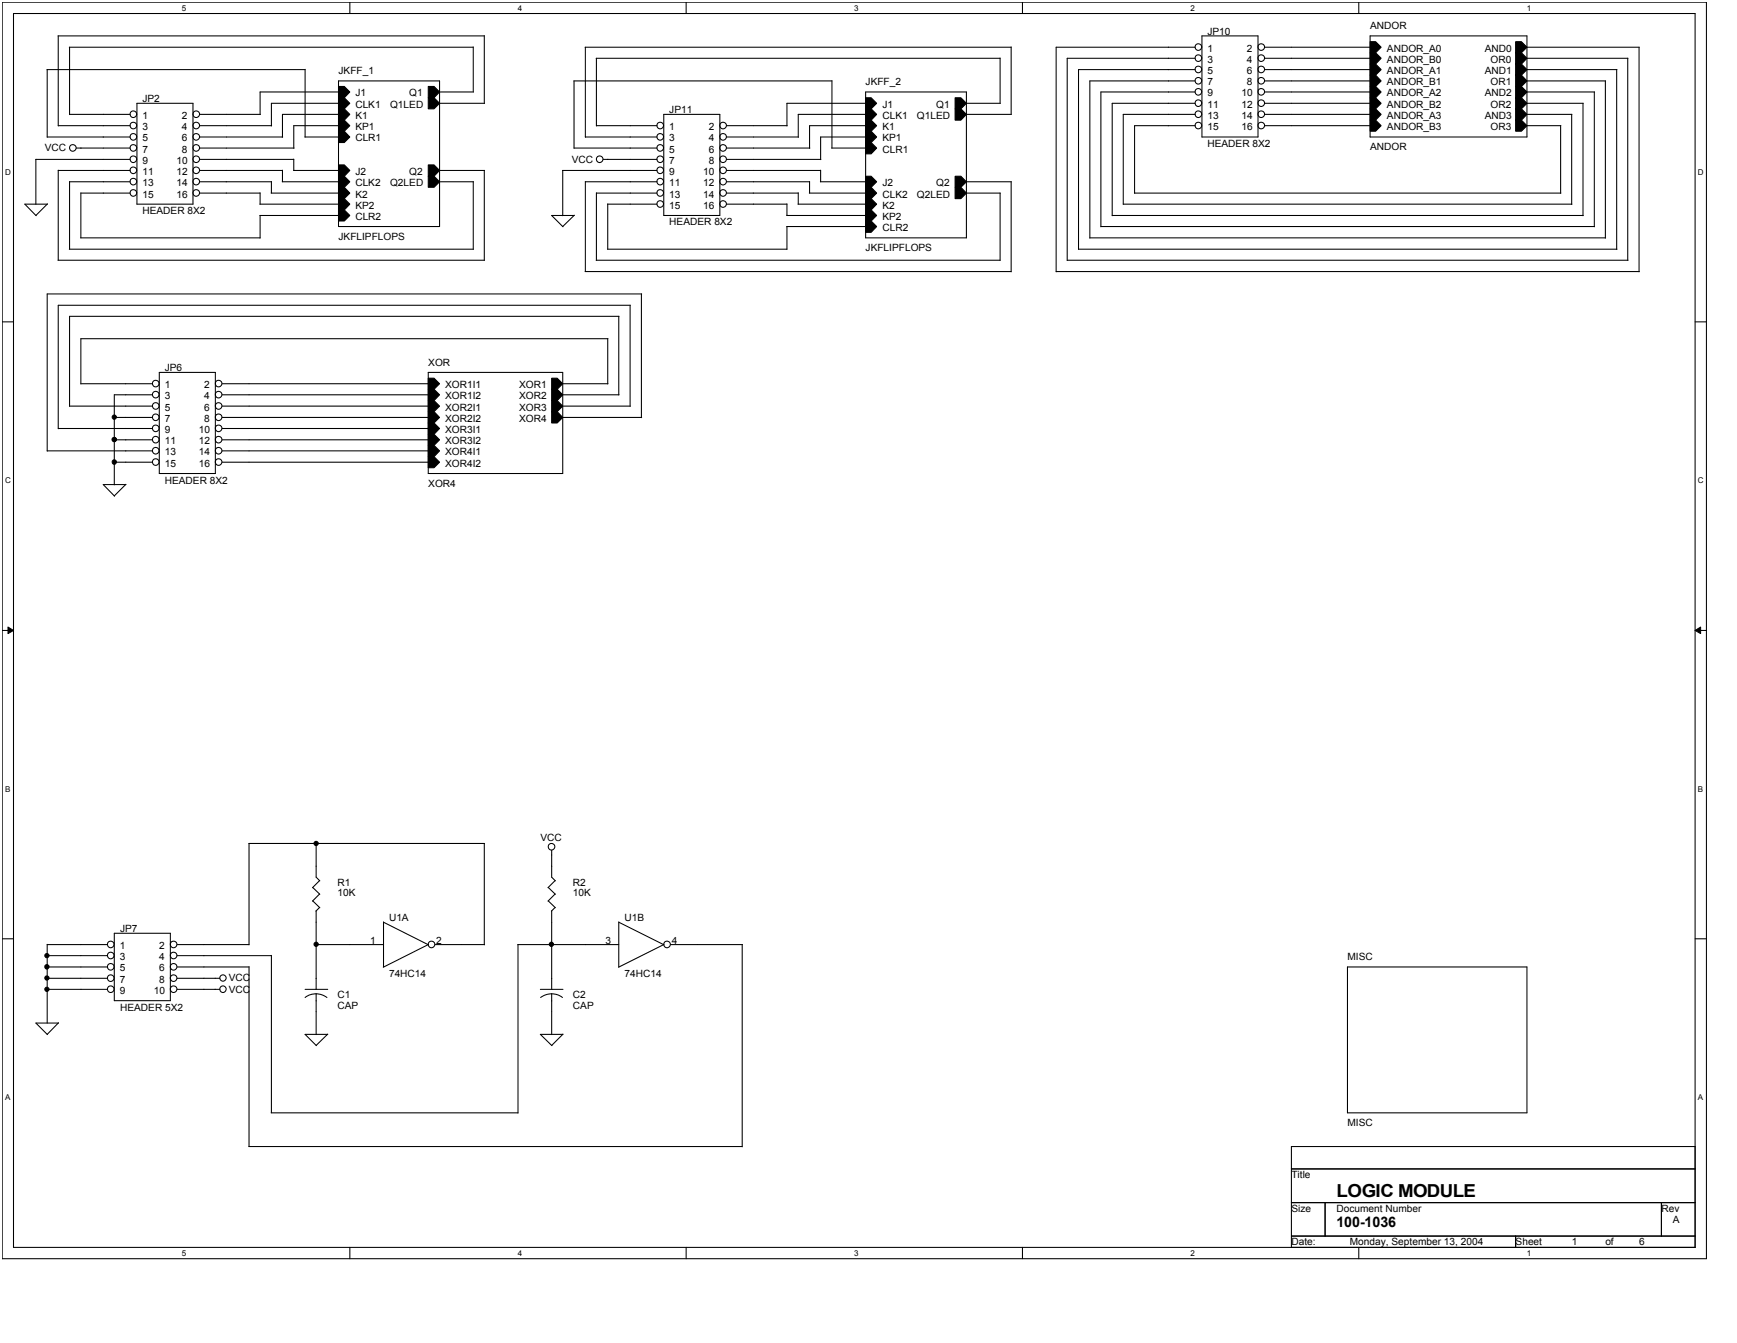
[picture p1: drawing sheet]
<svg xmlns="http://www.w3.org/2000/svg" width="279mm" height="216mm" viewBox="0 0 279 216" stroke-linecap="round" stroke-linejoin="round" font-family="sans-serif">
<path d="M.4 .4h274.1v202h-274.1zM2.2 2.2h270.5v198.3h-270.5z" fill="none" stroke="#000" stroke-width=".17"/>
<g fill="#fff">
<path d="M29.2 .6h.7v1.4h-.7z"/>
<path d="M29.2 200.7h.7v1.4h-.7z"/>
</g>
<path d="M56.3 .4v1.8M56.3 200.5v1.9" fill="none" stroke="#000" stroke-width=".17"/>
<g fill="#fff">
<path d="M83.3 .6h.7v1.4h-.7z"/>
<path d="M83.3 200.7h.7v1.4h-.7z"/>
</g>
<path d="M110.4 .4v1.8M110.4 200.5v1.9" fill="none" stroke="#000" stroke-width=".17"/>
<g fill="#fff">
<path d="M137.4 .6h.7v1.4h-.7z"/>
<path d="M137.4 200.7h.7v1.4h-.7z"/>
</g>
<path d="M164.5 .4v1.8M164.5 200.5v1.9" fill="none" stroke="#000" stroke-width=".17"/>
<g fill="#fff">
<path d="M191.5 .6h.7v1.4h-.7z"/>
<path d="M191.5 200.7h.7v1.4h-.7z"/>
</g>
<path d="M218.6 .4v1.8M218.6 200.5v1.9" fill="none" stroke="#000" stroke-width=".17"/>
<g fill="#fff">
<path d="M245.6 .6h.7v1.4h-.7z"/>
<path d="M245.6 200.7h.7v1.4h-.7z"/>
<path d="M.8 26.9h.9v1.4h-.9z"/>
<path d="M273.1 26.9h.9v1.4h-.9z"/>
<path d="M.8 76.5h.9v1.4h-.9z"/>
<path d="M273.1 76.5h.9v1.4h-.9z"/>
</g>
<path d="M.4 51.7h1.8M272.7 51.7h1.8" fill="none" stroke="#000" stroke-width=".17"/>
<g fill="#fff">
<path d="M.8 126.1h.8v1.4h-.8z"/>
<path d="M273.1 126.1h.8v1.4h-.8z"/>
</g>
<path d="M.4 101.4h1.8M272.7 101.4h1.8" fill="none" stroke="#000" stroke-width=".17"/>
<path d="M1.3 100.8l.9 .6-.9 .5zM272.7 101.4l.8-.6v1.1z" fill="#000"/>
<path d="M1.3 100.8l.9 .6-.9 .5zM272.7 101.4l.8-.6v1.1z" fill="none" stroke="#000" stroke-width=".16"/>
<g fill="#fff">
<path d="M.8 175.7h.8v1.4h-.8z"/>
<path d="M273.1 175.7h.8v1.4h-.8z"/>
</g>
<g fill="none" stroke="#000" stroke-width=".17">
<path d="M7.5 11.2h41.6M7.6 11.2v10.9M9.3 5.8h68.6M9.4 5.8v14.4M11.1 7.6h65M11.2 18.4h9.7M11.2 7.6v10.8M22 16.6h9v16.2h-9zM32.1 18.4h9.8M49.1 11.1v10.9M54.5 13.9h.9l.9 .9-.9 .9h-.9zM54.5 15.7h.9l.9 .9-.9 .9h-.9z"/>
<path d="M54.5 17.5h.9l.9 .9-.9 .9h-.9zM54.5 19.3h.9l.9 .9-.9 .9h-.9zM54.5 13h16.2v23.4h-16.2zM54.5 14.8h-12.7v3.6M54.5 16.6h-10.8v3.6M54.5 18.4h-9.1v3.7M68.9 13.9h.9l.9 .9-.9 .9h-.9zM68.9 15.7h.9l.9 .9-.9 .9h-.9zM70.7 14.8h5.5M70.7 16.6h7.2M76.1 7.5v7.3M77.9 5.7v10.9"/>
<path d="M92.3 13h41.5M92.3 13v10.8M94.1 7.6h68.5M94.2 7.6v14.5M95.9 9.4h65M95.9 9.4v10.8M106.8 18.4h9v16.2h-9zM133.8 13v10.8M139.2 15.7h.9l.9 .9-.9 .9h-.9zM139.2 17.5h.9l.9 .9-.9 .9h-.9zM139.2 19.3h.9l.9 .9-.9 .9h-.9zM139.2 14.8h16.2v23.4h-16.2z"/>
<path d="M139.3 16.6h-12.7v3.6M139.3 18.4h-10.9v3.7M153.6 15.7h1l.8 .9-.8 .9h-1zM153.6 17.5h1l.8 .9-.8 .9h-1zM155.4 16.6h5.5M155.4 18.4h7.3M160.9 9.3v7.3M162.6 7.5v10.9M192.2 14.8h-15.1v21.7M192.2 13h-16.9v25.3M192.2 16.6h-13.3v18.1M192.2 18.4h-11.5v14.5"/>
<path d="M192.2 7.6h-22.3v36.1M192.2 9.4h-20.5v32.5M192.2 11.2h-18.7v28.9M193.3 5.8h9.1v16.2h-9.1zM203.5 14.8h16.9M203.5 13h16.9M203.5 16.6h16.9M203.5 18.4h16.9M203.5 7.6h16.9M203.5 9.4h16.9M203.5 11.2h16.9M220.4 6.7h.9l.9 .9-.9 .9h-.9z"/>
<path d="M220.4 8.5h.9l.9 .9-.9 .9h-.9zM220.4 10.3h.9l.9 .9-.9 .9h-.9zM220.4 12.1h.9l.9 .9-.9 .9h-.9zM220.4 13.9h.9l.9 .9-.9 .9h-.9zM220.4 15.7h.9l.9 .9-.9 .9h-.9zM220.4 17.5h.9l.9 .9-.9 .9h-.9zM220.4 19.3h.9l.9 .9-.9 .9h-.9zM220.4 5.8h25.2v16.2h-25.2zM243.8 6.7h.9l.9 .9-.9 .9h-.9zM243.8 8.5h.9l.9 .9-.9 .9h-.9zM243.8 10.3h.9l.9 .9-.9 .9h-.9zM243.8 12.1h.9l.9 .9-.9 .9h-.9z"/>
<path d="M243.8 13.9h.9l.9 .9-.9 .9h-.9zM243.8 15.7h.9l.9 .9-.9 .9h-.9zM243.8 17.5h.9l.9 .9-.9 .9h-.9zM243.8 19.3h.9l.9 .9-.9 .9h-.9zM245.6 14.8h10.9M245.6 13h12.7M245.6 16.6h9.1M245.6 18.4h7.3M245.6 7.6h18.1M245.6 9.4h16.3M245.6 11.2h14.5M252.8 18.4v14.5"/>
<path d="M254.6 16.6v18.1M256.4 14.8v21.7M258.2 13v25.3M260 11.2v28.9M261.8 9.4v32.5M263.6 7.6v36.1M5.7 25.6h15.2M5.8 25.6v7.3M7.6 22h13.3M7.6 32.8h-3.6l1.8 1.9M7.6 32.8l-1.8 1.8M9.4 20.2h11.5"/>
<path d="M9.4 27.4h11.5M9.4 27.4v14.4M11.2 29.2h9.7M11.2 29.2v10.9M12.3 23.8h8.6M13 38.2h28.8M13 31h7.9M13 31v7.2M32.1 22h13.4M32.1 23.8h15.2M32.1 25.6h15.2M32.1 20.2h11.6"/>
<path d="M32.1 27.4h13.3M32.1 29.2h11.6M32.1 31h9.7M41.8 32.8h12.7M41.8 34.6h12.7M41.8 31v1.8M41.8 34.6v3.7M43.6 31h10.9M43.7 29.2v1.8M45.4 29.2h9.1M45.4 27.4v1.8M47.2 27.4h7.3"/>
<path d="M47.3 25.6v1.8M49 22h5.5M54.5 26.5h.9l.9 .9-.9 .9h-.9zM54.5 28.3h.9l.9 .9-.9 .9h-.9zM54.5 21.1h.9l.9 .9-.9 .9h-.9zM54.5 33.8h.9l.9 .8-.9 .9h-.9zM54.5 30.1h.9l.9 .9-.9 .9h-.9zM54.5 31.9h.9l.9 .9-.9 1h-.9zM54.5 20.2h-7.2v3.6M68.9 26.5h.9l.9 .9-.9 .9h-.9zM68.9 28.3h.9l.9 .9-.9 .9h-.9zM70.7 27.4h7.2"/>
<path d="M70.7 29.2h5.5M76.1 29.2v10.9M77.9 27.4v14.5M90.5 27.4h15.2M90.5 27.4v7.3M92.3 23.8h13.4M92.4 34.6h-3.7l1.9 1.9M92.4 34.6l-1.9 1.8M94.2 22h11.5M94.2 29.2h11.5M94.2 29.2v14.5M95.9 20.2h9.8"/>
<path d="M95.9 31h9.8M95.9 31v10.8M97 25.6h8.7M97.8 32.8h7.9M97.8 32.8v7.3M116.9 22h11.5M116.9 32.8h9.7M116.9 23.8h13.4M116.9 25.6h15.1M116.9 20.2h9.7M116.9 27.4h15.1M116.9 29.2h13.3"/>
<path d="M116.9 31h11.5M126.5 36.4h12.7M126.5 34.6h12.7M126.6 32.8v1.8M126.6 36.4v3.7M128.4 32.8h10.8M128.4 31v1.8M130.2 31h9M130.2 29.2v1.8M132 29.2h7.2M132 27.4v1.8M133.8 23.8h5.4"/>
<path d="M139.2 28.3h.9l.9 .9-.9 .9h-.9zM139.2 30.1h.9l.9 .9-.9 .9h-.9zM139.2 22.9h.9l.9 .9-.9 .9h-.9zM139.2 35.5h.9l.9 .9-.9 .9h-.9zM139.2 31.9h.9l.9 .9-.9 1h-.9zM139.2 33.8h.9l.9 .8-.9 .9h-.9zM139.2 21.1h.9l.9 .9-.9 .9h-.9zM139.3 22h-7.3v3.7M139.3 20.2h-9.1v3.6M153.6 28.3h1l.8 .9-.8 .9h-1zM153.6 30.1h1l.8 .9-.8 .9h-1zM155.4 29.2h7.3"/>
<path d="M155.4 31h5.5M160.9 31v10.9M162.6 29.2v14.5M175.3 38.2h83M177.1 36.4h79.4M178.9 34.6h75.8M180.7 32.8h72.2M182.5 31h68.6M192.2 20.2h-9.7v10.9M203.5 20.2h16.9M245.6 20.2h5.5M251 20.2v10.9"/>
<path d="M9.3 41.8h68.6M11.1 40.1h65M25.6 59.9h9v16.2h-9zM68.9 59.9h21.6v16.2h-21.6zM94.1 43.7h68.5M95.9 41.8h65M97.7 40.1h28.9M97.8 54.5v7.2M97.8 54.5h-84.8v7.2M99.5 50.9v12.6M99.6 50.9h-88.4v14.4M101.4 49.1v16.2"/>
<path d="M101.4 49.1h-92v19.8M103.2 47.3v19.8M103.2 47.3h-95.6v25.2M169.9 43.7h93.8M171.7 41.8h90.2M173.5 40.1h86.6M7.6 72.5h16.9M9.4 68.9h15.1M11.2 65.3h13.3M13 61.7h11.5M18.4 67.1h6.1M18.4 70.7h6.1"/>
<path d="M18.4 74.3h6.1M20.2 77.9h-3.6l1.8 1.9M20.2 77.9l-1.8 1.8M24.5 63.5h-6.1v14.4M35.7 61.7h33.2M35.7 63.5h33.2M35.7 65.3h33.2M35.7 67.1h33.2M35.7 68.9h33.2M35.7 70.7h33.2M35.7 72.5h33.2M35.7 74.3h33.2"/>
<path d="M68.9 60.8h.9l.9 .9-.9 .9h-.9zM68.9 62.6h.9l.9 .9-.9 .9h-.9zM68.9 64.4h.9l.9 .9-.9 .9h-.9zM68.9 66.2h.9l.9 .9-.9 .9h-.9zM68.9 68h.9l.9 .9-.9 .9h-.9zM68.9 69.8h.9l.9 .9-.9 .9h-.9zM68.9 71.6h.9l.9 .9-.9 .9h-.9zM68.9 73.4h.9l.9 .9-.9 .9h-.9zM88.7 60.8h.9l.9 .9-.9 .9h-.9zM88.7 62.6h.9l.9 .9-.9 .9h-.9zM88.7 64.4h.9l.9 .9-.9 .9h-.9zM88.7 66.2h.9l.9 .9-.9 .9h-.9z"/>
<path d="M90.5 61.7h7.3M90.5 63.5h9.1M90.5 65.3h10.9M90.5 67.1h12.7M40 135.6h37.9M40.1 135.6v16.3M50.9 135.6v5.4l.5 .6M77.9 135.6v16.3M88.7 136.7v4.3l.6 .6M.4 150.9h1.8M7.5 155.4h9.8M7.5 157.3h9.8"/>
<path d="M7.5 159h9.8M7.5 153.6h9.8M7.6 151.9h9.7M7.6 151.8v12.7M18.4 150h9v10.9h-9zM28.5 155.4h11.6M28.5 157.3h6.9M28.5 159h6.9M28.5 151.9h11.6M28.5 153.6h15.2M40.1 155.4v28.9M43.7 153.6v25.3"/>
<path d="M49.1 159h3.6M50.3 142.7l1.1 1.1M50.3 144.8l1.1 1.1M50.9 159.8l.7 .1 1 .5M50.9 159.8l-1.2 .2-.6 .4M50.9 151.9h10.8M50.9 146.4v12.6M50.9 159.8v6.5M51.4 141.6l-1.1 1.1M51.4 143.7l-1.1 1.2M51.4 145.9l-.6 .6M61.7 148.3l7.2 3.6"/>
<path d="M61.7 148.2v7.2M68.9 151.9l-7.3 3.6M70 151.9h7.9M83.3 151.9h16.2M83.3 151.9v27M86.9 159h3.7M88.2 142.7l1.1 1.1M88.2 144.8l1.1 1.1M88.7 159.8l1.1 .2 .7 .4M88.7 159.8l-.7 .1-1 .5M88.7 146.4v12.6M88.7 159.8v6.5"/>
<path d="M89.3 141.6l-1.2 1.1M89.3 143.7l-1.2 1.2M89.3 145.9l-.6 .6M99.5 148.3l7.3 3.6M99.5 148.2v7.2M106.8 151.9l-7.3 3.6M107.9 151.9h11.5M119.4 151.9v32.5M216.7 155.4h28.9v23.5h-28.9zM272.7 150.9h1.8M9.4 164.5h-3.6l1.8 1.8M9.4 164.4l-1.8 1.9"/>
<path d="M43.6 178.9h39.7M52.7 166.3h-3.6l1.8 1.8M52.7 166.2l-1.8 1.9M90.6 166.3h-3.7l1.9 1.8M90.6 166.2l-1.9 1.9M40 184.3h79.4M207.7 184.3h65v16.2h-65zM207.7 187.9h65M207.7 193.3h65M207.7 198.7h65M213.1 193.3v5.4M243.8 198.7v1.8"/>
<path d="M267.2 193.3v5.4"/>
<circle cx="21.4" cy="18.4" r=".54"/>
<circle cx="31.6" cy="18.4" r=".54"/>
<circle cx="192.8" cy="11.2" r=".54"/>
<circle cx="192.8" cy="9.3" r=".54"/>
<circle cx="192.8" cy="7.6" r=".54"/>
<circle cx="192.8" cy="13" r=".54"/>
<circle cx="192.8" cy="18.4" r=".54"/>
<circle cx="192.8" cy="16.6" r=".54"/>
<circle cx="192.8" cy="14.8" r=".54"/>
<circle cx="202.9" cy="11.2" r=".54"/>
<circle cx="202.9" cy="7.6" r=".54"/>
<circle cx="202.9" cy="9.3" r=".54"/>
<circle cx="202.9" cy="13" r=".54"/>
<circle cx="202.9" cy="18.4" r=".54"/>
<circle cx="202.9" cy="16.6" r=".54"/>
<circle cx="202.9" cy="14.8" r=".54"/>
<circle cx="11.7" cy="23.8" r=".54"/>
<circle cx="21.4" cy="29.2" r=".54"/>
<circle cx="21.4" cy="27.4" r=".54"/>
<circle cx="21.4" cy="31" r=".54"/>
<circle cx="21.4" cy="23.8" r=".54"/>
<circle cx="21.4" cy="25.6" r=".54"/>
<circle cx="21.4" cy="22" r=".54"/>
<circle cx="21.4" cy="20.2" r=".54"/>
<circle cx="31.6" cy="29.2" r=".54"/>
<circle cx="31.6" cy="25.6" r=".54"/>
<circle cx="31.6" cy="27.4" r=".54"/>
<circle cx="31.6" cy="31" r=".54"/>
<circle cx="31.6" cy="23.8" r=".54"/>
<circle cx="31.6" cy="22" r=".54"/>
<circle cx="31.6" cy="20.2" r=".54"/>
<circle cx="96.5" cy="25.6" r=".54"/>
<circle cx="106.2" cy="25.6" r=".54"/>
<circle cx="106.2" cy="31" r=".54"/>
<circle cx="106.2" cy="29.2" r=".54"/>
<circle cx="106.2" cy="23.8" r=".54"/>
<circle cx="106.2" cy="27.4" r=".54"/>
<circle cx="106.2" cy="22" r=".54"/>
<circle cx="106.2" cy="20.2" r=".54"/>
<circle cx="106.2" cy="32.8" r=".54"/>
<circle cx="116.3" cy="23.8" r=".54"/>
<circle cx="116.3" cy="27.4" r=".54"/>
<circle cx="116.3" cy="29.2" r=".54"/>
<circle cx="116.3" cy="25.6" r=".54"/>
<circle cx="116.3" cy="31" r=".54"/>
<circle cx="116.3" cy="22" r=".54"/>
<circle cx="116.3" cy="20.2" r=".54"/>
<circle cx="116.3" cy="32.8" r=".54"/>
<circle cx="192.8" cy="20.2" r=".54"/>
<circle cx="202.9" cy="20.2" r=".54"/>
<circle cx="18.4" cy="74.3" r=".35"/>
<circle cx="18.4" cy="67.1" r=".34"/>
<circle cx="18.4" cy="70.7" r=".34"/>
<circle cx="25" cy="67.1" r=".54"/>
<circle cx="25" cy="65.3" r=".54"/>
<circle cx="25" cy="72.5" r=".54"/>
<circle cx="25" cy="70.7" r=".54"/>
<circle cx="25" cy="68.9" r=".54"/>
<circle cx="25" cy="63.4" r=".54"/>
<circle cx="25" cy="61.7" r=".54"/>
<circle cx="25" cy="74.3" r=".54"/>
<circle cx="35.2" cy="67.1" r=".54"/>
<circle cx="35.2" cy="70.7" r=".54"/>
<circle cx="35.2" cy="63.4" r=".54"/>
<circle cx="35.2" cy="65.3" r=".54"/>
<circle cx="35.2" cy="72.5" r=".54"/>
<circle cx="35.2" cy="68.9" r=".54"/>
<circle cx="35.2" cy="61.7" r=".54"/>
<circle cx="35.2" cy="74.3" r=".54"/>
<circle cx="50.8" cy="135.6" r=".34"/>
<circle cx="88.7" cy="136.1" r=".54"/>
<circle cx="7.5" cy="155.4" r=".35"/>
<circle cx="7.5" cy="157.2" r=".34"/>
<circle cx="7.5" cy="153.6" r=".34"/>
<circle cx="7.5" cy="159" r=".34"/>
<circle cx="17.8" cy="157.2" r=".54"/>
<circle cx="17.8" cy="153.6" r=".54"/>
<circle cx="17.8" cy="151.8" r=".54"/>
<circle cx="17.8" cy="159" r=".54"/>
<circle cx="17.8" cy="155.4" r=".54"/>
<circle cx="27.9" cy="151.8" r=".54"/>
<circle cx="27.9" cy="153.6" r=".54"/>
<circle cx="27.9" cy="157.2" r=".54"/>
<circle cx="27.9" cy="159" r=".54"/>
<circle cx="27.9" cy="155.4" r=".54"/>
<circle cx="35.9" cy="159" r=".52"/>
<circle cx="35.9" cy="157.2" r=".51"/>
<circle cx="50.8" cy="151.8" r=".34"/>
<circle cx="69.4" cy="151.8" r=".54"/>
<circle cx="88.7" cy="151.8" r=".34"/>
<circle cx="107.3" cy="151.8" r=".54"/>
</g>
<g fill="#000">
<path d="M54.5 13.9h.9l.9 .9-.9 .9h-.9z" fill-rule="evenodd"/>
<path d="M54.5 15.7h.9l.9 .9-.9 .9h-.9z" fill-rule="evenodd"/>
<path d="M54.5 17.5h.9l.9 .9-.9 .9h-.9z" fill-rule="evenodd"/>
<path d="M68.9 13.9h.9l.9 .9-.9 .9h-.9z" fill-rule="evenodd"/>
<path d="M68.9 15.7h.9l.9 .9-.9 .9h-.9z" fill-rule="evenodd"/>
<path d="M139.2 15.7h.9l.9 .9-.9 .9h-.9z" fill-rule="evenodd"/>
<path d="M139.2 17.5h.9l.9 .9-.9 .9h-.9z" fill-rule="evenodd"/>
<path d="M153.6 15.7h1l.8 .9-.8 .9h-1z" fill-rule="evenodd"/>
<path d="M153.6 17.5h1l.8 .9-.8 .9h-1z" fill-rule="evenodd"/>
<path d="M220.4 6.7h.9l.9 .9-.9 .9h-.9z" fill-rule="evenodd"/>
<path d="M220.4 8.5h.9l.9 .9-.9 .9h-.9z" fill-rule="evenodd"/>
<path d="M220.4 10.3h.9l.9 .9-.9 .9h-.9z" fill-rule="evenodd"/>
<path d="M220.4 12.1h.9l.9 .9-.9 .9h-.9z" fill-rule="evenodd"/>
<path d="M220.4 13.9h.9l.9 .9-.9 .9h-.9z" fill-rule="evenodd"/>
<path d="M220.4 15.7h.9l.9 .9-.9 .9h-.9z" fill-rule="evenodd"/>
<path d="M220.4 17.5h.9l.9 .9-.9 .9h-.9z" fill-rule="evenodd"/>
<path d="M243.8 6.7h.9l.9 .9-.9 .9h-.9z" fill-rule="evenodd"/>
<path d="M243.8 8.5h.9l.9 .9-.9 .9h-.9z" fill-rule="evenodd"/>
<path d="M243.8 10.3h.9l.9 .9-.9 .9h-.9z" fill-rule="evenodd"/>
<path d="M243.8 12.1h.9l.9 .9-.9 .9h-.9z" fill-rule="evenodd"/>
<path d="M243.8 13.9h.9l.9 .9-.9 .9h-.9z" fill-rule="evenodd"/>
<path d="M243.8 15.7h.9l.9 .9-.9 .9h-.9z" fill-rule="evenodd"/>
<path d="M243.8 17.5h.9l.9 .9-.9 .9h-.9z" fill-rule="evenodd"/>
<path d="M54.5 26.5h.9l.9 .9-.9 .9h-.9z" fill-rule="evenodd"/>
<path d="M54.5 28.3h.9l.9 .9-.9 .9h-.9z" fill-rule="evenodd"/>
<path d="M54.5 21.1h.9l.9 .9-.9 .9h-.9z" fill-rule="evenodd"/>
<path d="M54.5 33.8h.9l.9 .8-.9 .9h-.9z" fill-rule="evenodd"/>
<path d="M54.5 30.1h.9l.9 .9-.9 .9h-.9z" fill-rule="evenodd"/>
<path d="M54.5 31.9h.9l.9 .9-.9 1h-.9z" fill-rule="evenodd"/>
<path d="M54.5 19.3h.9l.9 .9-.9 .9h-.9z" fill-rule="evenodd"/>
<path d="M68.9 26.5h.9l.9 .9-.9 .9h-.9z" fill-rule="evenodd"/>
<path d="M68.9 28.3h.9l.9 .9-.9 .9h-.9z" fill-rule="evenodd"/>
<path d="M139.2 28.3h.9l.9 .9-.9 .9h-.9z" fill-rule="evenodd"/>
<path d="M139.2 30.1h.9l.9 .9-.9 .9h-.9z" fill-rule="evenodd"/>
<path d="M139.2 22.9h.9l.9 .9-.9 .9h-.9z" fill-rule="evenodd"/>
<path d="M139.2 35.5h.9l.9 .9-.9 .9h-.9z" fill-rule="evenodd"/>
<path d="M139.2 19.3h.9l.9 .9-.9 .9h-.9z" fill-rule="evenodd"/>
<path d="M139.2 31.9h.9l.9 .9-.9 1h-.9z" fill-rule="evenodd"/>
<path d="M139.2 33.8h.9l.9 .8-.9 .9h-.9z" fill-rule="evenodd"/>
<path d="M139.2 21.1h.9l.9 .9-.9 .9h-.9z" fill-rule="evenodd"/>
<path d="M153.6 28.3h1l.8 .9-.8 .9h-1z" fill-rule="evenodd"/>
<path d="M153.6 30.1h1l.8 .9-.8 .9h-1z" fill-rule="evenodd"/>
<path d="M220.4 19.3h.9l.9 .9-.9 .9h-.9z" fill-rule="evenodd"/>
<path d="M243.8 19.3h.9l.9 .9-.9 .9h-.9z" fill-rule="evenodd"/>
<path d="M68.9 60.8h.9l.9 .9-.9 .9h-.9z" fill-rule="evenodd"/>
<path d="M68.9 62.6h.9l.9 .9-.9 .9h-.9z" fill-rule="evenodd"/>
<path d="M68.9 64.4h.9l.9 .9-.9 .9h-.9z" fill-rule="evenodd"/>
<path d="M68.9 66.2h.9l.9 .9-.9 .9h-.9z" fill-rule="evenodd"/>
<path d="M68.9 68h.9l.9 .9-.9 .9h-.9z" fill-rule="evenodd"/>
<path d="M68.9 69.8h.9l.9 .9-.9 .9h-.9z" fill-rule="evenodd"/>
<path d="M68.9 71.6h.9l.9 .9-.9 .9h-.9z" fill-rule="evenodd"/>
<path d="M68.9 73.4h.9l.9 .9-.9 .9h-.9z" fill-rule="evenodd"/>
<path d="M88.7 60.8h.9l.9 .9-.9 .9h-.9z" fill-rule="evenodd"/>
<path d="M88.7 62.6h.9l.9 .9-.9 .9h-.9z" fill-rule="evenodd"/>
<path d="M88.7 64.4h.9l.9 .9-.9 .9h-.9z" fill-rule="evenodd"/>
<path d="M88.7 66.2h.9l.9 .9-.9 .9h-.9z" fill-rule="evenodd"/>
<circle cx="18.4" cy="74.3" r=".35"/>
<circle cx="18.4" cy="67.1" r=".34"/>
<circle cx="18.4" cy="70.7" r=".34"/>
<circle cx="50.8" cy="135.6" r=".34"/>
<circle cx="7.5" cy="155.4" r=".35"/>
<circle cx="7.5" cy="157.2" r=".34"/>
<circle cx="7.5" cy="153.6" r=".34"/>
<circle cx="7.5" cy="159" r=".34"/>
<circle cx="50.8" cy="151.8" r=".34"/>
<circle cx="88.7" cy="151.8" r=".34"/>
</g>
<text font-size="2.9" x="215" y="192.4">LOGIC MODULE</text>
<text font-size="2.3" x="215" y="197.3">100-1036</text>
<g font-size="1.6">
<text x="194.2" y="5.6">JP10</text>
<text x="220.4" y="4.7">ANDOR</text>
<text x="54.5" y="11.9">JKFF_1</text>
<text x="194.2" y="8.3">1</text>
<text x="194.2" y="10.1">3</text>
<text x="194.2" y="11.9">5</text>
<text x="200.6" y="8.3">2</text>
<text x="200.6" y="10.1">4</text>
<text x="200.6" y="11.9">6</text>
<text x="223.1" y="8.3">ANDOR_A0</text>
<text x="223.1" y="10.1">ANDOR_B0</text>
<text x="223.1" y="11.9">ANDOR_A1</text>
<text x="238.8" y="8.3">AND0</text>
<text x="238.8" y="11.9">AND1</text>
<text x="239.8" y="10.1">OR0</text>
<text x="22.9" y="16.4">JP2</text>
<text x="57.2" y="15.5">J1</text>
<text x="57.2" y="17.3">CLK1</text>
<text x="62.7" y="17.3">Q1LED</text>
<text x="65.8" y="15.5">Q1</text>
<text x="139.2" y="13.7">JKFF_2</text>
<text x="141.9" y="17.3">J1</text>
<text x="150.6" y="17.3">Q1</text>
<text x="194.2" y="13.7">7</text>
<text x="194.2" y="15.5">9</text>
<text x="194.2" y="17.3">11</text>
<text x="199.7" y="17.3">12</text>
<text x="199.7" y="15.5">10</text>
<text x="200.6" y="13.7">8</text>
<text x="223.1" y="13.7">ANDOR_B1</text>
<text x="223.1" y="15.5">ANDOR_A2</text>
<text x="223.1" y="17.3">ANDOR_B2</text>
<text x="238.8" y="15.5">AND2</text>
<text x="239.8" y="13.7">OR1</text>
<text x="239.8" y="17.3">OR2</text>
<text x="22.9" y="19.1">1</text>
<text x="22.9" y="20.9">3</text>
<text x="22.9" y="22.7">5</text>
<text x="29.3" y="19.1">2</text>
<text x="29.3" y="20.9">4</text>
<text x="29.3" y="22.7">6</text>
<text x="57.2" y="22.7">CLR1</text>
<text x="57.2" y="19.1">K1</text>
<text x="57.2" y="20.9">KP1</text>
<text x="107.7" y="18.2">JP11</text>
<text x="107.7" y="20.9">1</text>
<text x="107.7" y="22.7">3</text>
<text x="114" y="20.9">2</text>
<text x="114" y="22.7">4</text>
<text x="141.9" y="19.1">CLK1</text>
<text x="141.9" y="20.9">K1</text>
<text x="141.9" y="22.7">KP1</text>
<text x="147.5" y="19.1">Q1LED</text>
<text x="194.2" y="23.6">HEADER 8X2</text>
<text x="194.2" y="19.1">13</text>
<text x="194.2" y="20.9">15</text>
<text x="199.7" y="19.1">14</text>
<text x="199.7" y="20.9">16</text>
<text x="223.1" y="19.1">ANDOR_A3</text>
<text x="223.1" y="20.9">ANDOR_B3</text>
<text x="238.8" y="19.1">AND3</text>
<text x="239.8" y="20.9">OR3</text>
<text x="7.2" y="24.4">VCC</text>
<text x="22.9" y="24.5">7</text>
<text x="22.9" y="26.3">9</text>
<text x="22.9" y="28.1">11</text>
<text x="22.9" y="29.9">13</text>
<text x="28.4" y="28.1">12</text>
<text x="28.4" y="29.9">14</text>
<text x="28.4" y="26.3">10</text>
<text x="29.3" y="24.5">8</text>
<text x="57.2" y="28.1">J2</text>
<text x="57.2" y="29.9">CLK2</text>
<text x="62.7" y="29.9">Q2LED</text>
<text x="65.8" y="28.1">Q2</text>
<text x="92" y="26.2">VCC</text>
<text x="107.7" y="24.5">5</text>
<text x="107.7" y="26.3">7</text>
<text x="107.7" y="28.1">9</text>
<text x="107.7" y="29.9">11</text>
<text x="113.1" y="29.9">12</text>
<text x="113.1" y="28.1">10</text>
<text x="114" y="24.5">6</text>
<text x="114" y="26.3">8</text>
<text x="141.9" y="29.9">J2</text>
<text x="141.9" y="24.5">CLR1</text>
<text x="150.6" y="29.9">Q2</text>
<text x="220.4" y="24.2">ANDOR</text>
<text x="22.9" y="34.4">HEADER 8X2</text>
<text x="22.9" y="31.8">15</text>
<text x="28.4" y="31.8">16</text>
<text x="57.2" y="35.4">CLR2</text>
<text x="57.2" y="31.8">K2</text>
<text x="57.2" y="33.5">KP2</text>
<text x="107.7" y="31.8">13</text>
<text x="107.7" y="33.5">15</text>
<text x="113.1" y="31.8">14</text>
<text x="113.1" y="33.5">16</text>
<text x="141.9" y="31.8">CLK2</text>
<text x="141.9" y="33.5">K2</text>
<text x="141.9" y="35.4">KP2</text>
<text x="147.5" y="31.8">Q2LED</text>
<text x="54.5" y="38.6">JKFLIPFLOPS</text>
<text x="107.7" y="36.2">HEADER 8X2</text>
<text x="139.2" y="40.4">JKFLIPFLOPS</text>
<text x="141.9" y="37.1">CLR2</text>
<text x="26.5" y="59.7">JP6</text>
<text x="68.9" y="58.8">XOR</text>
<text x="26.5" y="62.4">1</text>
<text x="26.5" y="64.2">3</text>
<text x="32.9" y="62.4">2</text>
<text x="32.9" y="64.2">4</text>
<text x="71.6" y="62.4">XOR1I1</text>
<text x="71.6" y="64.2">XOR1I2</text>
<text x="83.5" y="62.4">XOR1</text>
<text x="83.5" y="64.2">XOR2</text>
<text x="26.5" y="66">5</text>
<text x="26.5" y="67.8">7</text>
<text x="26.5" y="69.6">9</text>
<text x="26.5" y="71.4">11</text>
<text x="32" y="71.4">12</text>
<text x="32" y="69.6">10</text>
<text x="32.9" y="66">6</text>
<text x="32.9" y="67.8">8</text>
<text x="71.6" y="66">XOR2I1</text>
<text x="71.6" y="67.8">XOR2I2</text>
<text x="71.6" y="69.6">XOR3I1</text>
<text x="71.6" y="71.4">XOR3I2</text>
<text x="83.5" y="66">XOR3</text>
<text x="83.5" y="67.8">XOR4</text>
<text x="26.5" y="77.7">HEADER 8X2</text>
<text x="26.5" y="73.2">13</text>
<text x="26.5" y="75">15</text>
<text x="32" y="73.2">14</text>
<text x="32" y="75">16</text>
<text x="71.6" y="73.2">XOR4I1</text>
<text x="71.6" y="75">XOR4I2</text>
<text x="68.9" y="78.3">XOR4</text>
<text x="86.9" y="135.3">VCC</text>
<text x="54.3" y="142.5">R1</text>
<text x="92.2" y="142.5">R2</text>
<text x="19.3" y="149.9">JP7</text>
<text x="54.3" y="144.1">10K</text>
<text x="62.6" y="148">U1A</text>
<text x="92.2" y="144.1">10K</text>
<text x="100.5" y="148">U1B</text>
<text x="19.3" y="152.6">1</text>
<text x="19.3" y="154.3">3</text>
<text x="25.6" y="152.6">2</text>
<text x="25.6" y="154.3">4</text>
<text x="59.5" y="151.8">1</text>
<text x="70.2" y="151.8">2</text>
<text x="97.4" y="151.8">3</text>
<text x="108" y="151.8">4</text>
<text x="216.7" y="154.3">MISC</text>
<text x="19.3" y="156.2">5</text>
<text x="19.3" y="158">7</text>
<text x="19.3" y="159.8">9</text>
<text x="24.7" y="159.8">10</text>
<text x="25.6" y="156.2">6</text>
<text x="25.6" y="158">8</text>
<text x="36.8" y="157.8">VCC</text>
<text x="36.8" y="159.6">VCC</text>
<text x="54.3" y="160.5">C1</text>
<text x="62.6" y="157.1">74HC14</text>
<text x="92.2" y="160.5">C2</text>
<text x="100.5" y="157.1">74HC14</text>
<text x="19.3" y="162.5">HEADER 5X2</text>
<text x="54.3" y="162.1">CAP</text>
<text x="92.2" y="162.1">CAP</text>
<text x="216.7" y="181.1">MISC</text>
<text x="207.7" y="189.4">Title</text>
<text x="207.7" y="194.8">Size</text>
<text x="215" y="194.8">Document Number</text>
<text x="267.2" y="194.8">Rev</text>
<text x="269.1" y="196.6">A</text>
<text x="207.7" y="200.1">Date:</text>
<text x="217.1" y="200.1">Monday, September 13, 2004</text>
<text x="243.8" y="200.1">Sheet</text>
<text x="252.8" y="200.1">1</text>
<text x="258.2" y="200.1">of</text>
<text x="263.6" y="200.1">6</text>
</g>
<g font-size="1.3">
<text x="29.2" y="1.7">5</text>
<text x="83.3" y="1.7">4</text>
<text x="137.4" y="1.7">3</text>
<text x="191.5" y="1.7">2</text>
<text x="245.6" y="1.7">1</text>
<text x=".8" y="28.1">D</text>
<text x="273.1" y="28.1">D</text>
<text x=".8" y="77.6">C</text>
<text x="273.1" y="77.6">C</text>
<text x=".8" y="127.3">B</text>
<text x="273.1" y="127.3">B</text>
<text x=".8" y="176.8">A</text>
<text x="273.1" y="176.8">A</text>
<text x="29.2" y="201.9">5</text>
<text x="83.3" y="201.9">4</text>
<text x="137.4" y="201.9">3</text>
<text x="191.5" y="201.9">2</text>
<text x="245.6" y="201.9">1</text>
</g>
</svg>
